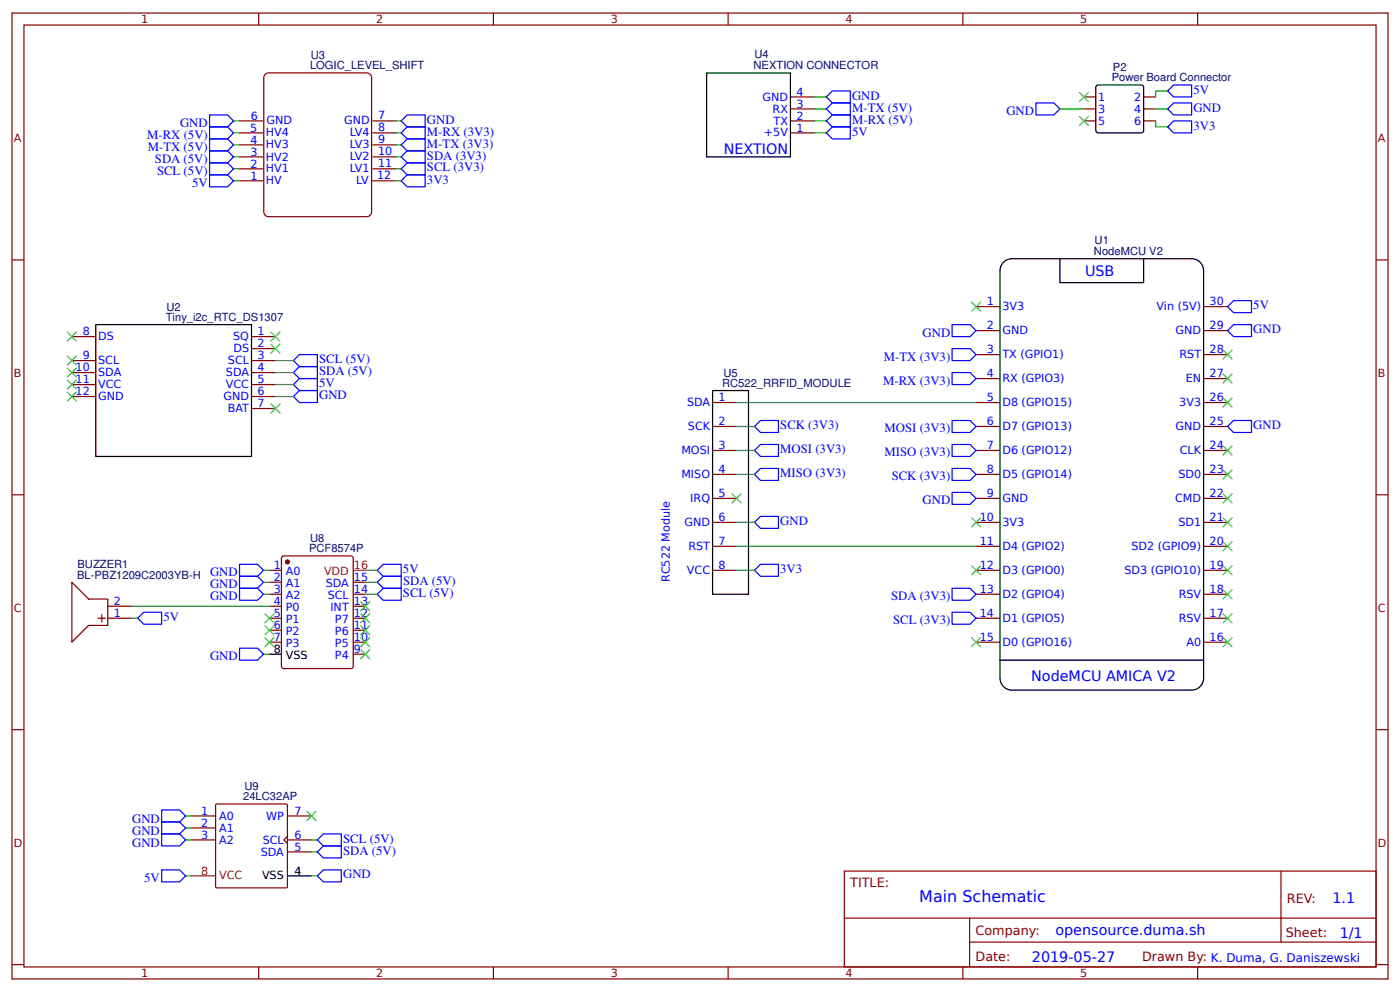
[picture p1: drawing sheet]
<svg xmlns="http://www.w3.org/2000/svg" width="309mm" height="219mm" viewBox="0 0 309 219" stroke-linecap="round" stroke-linejoin="round" font-family="sans-serif">
<g fill="none" stroke="#800" stroke-width=".26">
<path d="M2.6 2.9h304.1v213.2h-304.1zM5.3 5.5h298.7v208h-298.7zM57.1 2.9v2.6M109 2.9v2.6M160.9 2.9v2.6M212.7 2.9v2.6M264.6 2.9v2.6M2.6 57.4h2.7M304 57.4h2.7M15.9 74.3h5.3M15.9 79.6h5.3M55.6 74.3h5.3"/>
<path d="M55.6 77h5.3M55.6 79.6h5.3M215.6 67.7h5.3M215.6 73h5.3M215.6 78.3h5.3M265.9 67.7h5.3M265.9 73h5.3M265.9 78.3h5.3M15.9 84.9h5.3M15.9 82.3h5.3M15.9 87.6h5.3M55.6 84.9h5.3"/>
<path d="M55.6 82.3h5.3M55.6 87.6h5.3M55.6 90.2h5.3M215.6 83.6h5.3M215.6 88.9h5.3M215.6 94.2h5.3M215.6 99.5h5.3M265.9 83.6h5.3M265.9 88.9h5.3M265.9 94.2h5.3M265.9 99.5h5.3M2.6 109.2h2.7"/>
<path d="M215.6 104.7h5.3M215.6 110h5.3M215.6 115.3h5.3M265.9 104.7h5.3M265.9 110h5.3M265.9 115.3h5.3M304 109.2h2.7M215.6 120.6h5.3M215.6 125.9h5.3M215.6 131.2h5.3M215.6 136.5h5.3M265.9 120.6h5.3"/>
<path d="M265.9 125.9h5.3M265.9 131.2h5.3M265.9 136.5h5.3M215.6 141.8h5.3M265.9 141.8h5.3M2.6 161.1h2.7M304 161.1h2.7M186.5 192.3h117.5v21.2h-117.5zM283 192.3v15.7M2.6 213h2.7M57.1 213.5v2.6M109 213.5v2.6"/>
<path d="M160.9 213.5v2.6M186.6 202.7h117.3M212.7 213.5v2.6M214.2 208h89.7M214.2 202.7v10.6M264.6 213.5v2.6M304 213h2.7"/>
</g>
<path d="M221.5 58.1a2.64 2.64 0 0 1 2.1-1h39.7a2.65 2.65 0 0 1 2.6 2.7v89.9a2.65 2.65 0 0 1-2.6 2.7h-39.7a2.65 2.65 0 0 1-2.7-2.7v-89.9l.1-.6zM234.2 57.1v5.3h18.5v-5.3M21.2 71.7h34.4v29.1h-34.4zM220.9 145.8h45" fill="none" stroke="#000" stroke-width=".26"/>
<path d="M58.7 16.3l.6-.2h21.7a1.06 1.06 0 0 1 1.1 1.1v29.6a1.06 1.06 0 0 1-1.1 1h-21.7a1.06 1.06 0 0 1-1-1v-29.6z" fill="#fff" stroke="#800000" stroke-width=".26"/>
<g fill="none" stroke="#800" stroke-width=".26">
<path d="M52.9 39.9h5.3M52.9 37.3h5.3M52.9 29.3h5.3M52.9 32h5.3M52.9 34.6h5.3M52.9 26.7h5.3M82 39.9h5.3M82.3 37.3h5.3M82.3 29.3h5.3M82.3 32h5.3M82.3 34.6h5.3M82.3 26.7h5.3"/>
<path d="M174.6 29.3h5.3M174.6 26.7h5.3M174.6 24.1h5.3M174.6 21.4h5.3M239.4 26.7h2.7M239.4 24.1h2.7M239.4 21.4h2.7M252.7 26.7h2.6M252.7 24.1h2.6M252.7 21.4h2.6M157.4 88.9h5.3M157.4 94.2h5.3"/>
<path d="M157.4 99.5h5.3M157.4 104.7h5.3M157.4 110h5.3M157.4 115.3h5.3M15.9 128.6l3.7 3.7h4.2v5.8h-4.2l-3.7 3.7zM21.7 136.5h1.6M22.5 135.7v1.6M23.8 133.9h5.3M23.8 136.5h5.3M59.5 125.9h2.7M59.5 128.6h2.7M59.5 131.2h2.7"/>
<path d="M59.5 133.9h2.7M59.5 136.5h2.7M59.5 139.1h2.7M62.4 122.8l15.1-.1 .5 .3 .1 24.1-.3 .4-15.1 .1-.5-.3v-24zM78.1 128.6h2.6M78.1 131.2h2.6M78.1 133.9h2.6M78.1 136.5h2.6M78.1 139.1h2.6M157.4 120.6h5.3M157.4 125.9h5.3M59.5 141.8h2.7"/>
<path d="M78.1 141.8h2.6M78.1 144.4h2.6M47.7 177.6l.2-.1h15.3l.3 .1v18.2l-.1 .2h-15.5l-.2-.1zM42.3 180.2h5.3M42.3 185.4h5.3M42.3 182.8h5.3M63.5 184.7l-.8 .7 .8 .8M63.5 180.2h5.3M63.5 188.1h5.3M63.5 185.4h5.3"/>
</g>
<path d="M156.1 16.1h18.5v18.5h-18.5zM242.2 19l.4-.2h9.8l.3 .5-.1 9.8-.5 .2h-9.7l-.3-.5zM157.4 86.2h8v45h-8zM59.5 144.4h2.7M63.5 193.4h5.3" fill="none" stroke="#000" stroke-width=".26"/>
<g fill="none" stroke="#00f" stroke-width=".26">
<path d="M259.3 18.8h4v2.6h-4l-1.3-1.3zM46.3 38.6h4l1.3 1.3-1.3 1.3h-4zM46.3 25.4h4l1.3 1.3-1.3 1.3h-4zM46.3 28h4l1.3 1.3-1.3 1.4h-4zM46.3 30.7h4l1.3 1.3-1.3 1.3h-4zM46.3 33.3h4l1.3 1.3-1.3 1.4h-4zM46.3 36h4l1.3 1.3-1.3 1.3h-4zM88.6 39.9l1.4-1.3h3.9v2.6h-3.9zM88.6 26.7l1.4-1.3h3.9v2.6h-3.9zM88.6 32l1.4-1.3h3.9v2.6h-3.9zM88.6 29.3l1.4-1.3h3.9v2.7h-3.9zM88.6 37.3l1.4-1.3h3.9v2.6h-3.9z"/>
<path d="M88.6 34.6l1.4-1.3h3.9v2.7h-3.9zM182.6 29.3l1.3-1.3h4v2.7h-4zM182.6 21.4l1.3-1.3h4v2.6h-4zM182.6 26.7l1.3-1.3h4v2.6h-4zM182.6 24.1l1.3-1.4h4v2.7h-4zM228.9 22.7h3.9l1.4 1.4-1.4 1.3h-3.9zM259.3 22.7h4v2.7h-4l-1.3-1.3zM259.3 26.7h4v2.6h-4l-1.3-1.3zM64.8 79.6l1.3-1.3h4v2.6h-4zM210.3 71.7h4l1.3 1.3-1.3 1.3h-4zM210.3 77h4l1.3 1.3-1.3 1.3h-4zM271.2 67.7l1.3-1.3h4v2.6h-4z"/>
<path d="M271.2 73l1.3-1.3h4v2.6h-4zM64.8 84.9l1.3-1.3h4v2.6h-4zM64.8 87.6l1.3-1.4h4v2.7h-4zM64.8 82.3l1.3-1.4h4v2.7h-4zM166.7 99.5l1.3-1.4h4v2.7h-4zM166.7 94.2l1.3-1.4h4v2.7h-4zM210.3 92.8h4l1.3 1.4-1.3 1.3h-4zM210.3 98.1h4l1.3 1.4-1.3 1.3h-4zM210.3 82.3h4l1.3 1.3-1.3 1.3h-4zM271.2 94.2l1.3-1.4h4v2.7h-4zM166.7 115.3l1.3-1.3h4v2.7h-4zM166.7 104.7l1.3-1.3h4v2.7h-4z"/>
<path d="M210.3 108.7h4l1.3 1.3-1.3 1.4h-4zM210.3 103.4h4l1.3 1.3-1.3 1.4h-4zM30.4 136.5l1.3-1.3h4v2.6h-4zM52.9 124.6h4l1.3 1.3-1.3 1.3h-4zM52.9 127.2h4l1.3 1.4-1.3 1.3h-4zM52.9 129.9h4l1.3 1.3-1.3 1.3h-4zM83.3 125.9l1.4-1.3h3.9v2.6h-3.9zM83.3 128.6l1.4-1.4h3.9v2.7h-3.9zM83.3 131.2l1.4-1.3h3.9v2.6h-3.9zM166.7 125.9l1.3-1.3h4v2.6h-4zM210.3 135.2h4l1.3 1.3-1.3 1.3h-4zM210.3 129.9h4l1.3 1.3-1.3 1.3h-4z"/>
<path d="M52.9 143.1h4l1.3 1.3-1.3 1.4h-4zM35.7 178.8h4l1.3 1.4-1.3 1.3h-4zM35.7 192.1h4l1.3 1.3-1.3 1.3h-4zM35.7 181.5h4l1.3 1.3-1.3 1.3h-4zM35.7 184.1h4l1.3 1.3-1.3 1.4h-4zM70.1 193.4l1.3-1.3h4v2.6h-4zM70.1 188.1l1.3-1.3h4v2.6h-4zM70.1 185.4l1.3-1.3h4v2.7h-4z"/>
</g>
<g fill="none" stroke="#080" stroke-width=".26">
<path d="M51.6 39.9h1.3M51.6 26.7h1.3M51.6 29.3h1.3M51.6 32h1.3M51.6 37.3h1.3M51.6 34.6h1.3M87.3 39.9h1.3M87.6 26.7h1M87.6 29.3h1M87.6 32h1M87.6 37.3h1M87.6 34.6h1"/>
<path d="M179.9 24.1h2.7M179.9 21.4h2.7M179.9 26.7h2.7M179.9 29.3h2.7M234.2 24.1h5.2M255.3 26.7v1.3h2.7M255.3 24.1h2.7M258 20.1h-2.7v1.3M60.9 79.6h3.9M60.9 84.9h3.9M60.9 87.6h3.9M60.9 82.3h3.9"/>
<path d="M162.7 88.9h52.9M162.7 99.5h4M162.7 94.2h4M162.7 115.3h4M162.7 104.7h4M29.1 133.9h30.4M29.1 136.5h1.3M58.2 125.9h1.3M58.2 128.6h1.3M58.2 131.2h1.3M80.7 125.9h2.6M80.7 128.6h2.6"/>
<path d="M80.7 131.2h2.6M162.7 120.6h52.9M162.7 125.9h4M58.2 144.4h1.3M41 193.4h1.3M41 185.4h1.3M41 180.2h1.3M41 182.8h1.3M68.8 193.4h1.3M68.8 185.4h1.3M68.8 188.1h1.3"/>
</g>
<g fill="#000" stroke="#3c3" stroke-width=".26">
<path d="M238.4 20.3l2.1 2.2zM240.5 20.3l-2.1 2.2z"/>
<path d="M238.4 25.6l2.1 2.2zM240.5 25.6l-2.1 2.2z"/>
<path d="M14.8 78.6l2.1 2.1zM16.9 78.6l-2.1 2.1z"/>
<path d="M14.8 73.3l2.1 2.1zM14.8 75.4l2.1-2.1z"/>
<path d="M59.8 75.9l2.1 2.1zM61.9 75.9l-2.1 2.1z"/>
<path d="M59.8 73.3l2.1 2.1zM61.9 73.3l-2.1 2.1z"/>
<path d="M214.6 66.6l2.1 2.2zM214.6 68.8l2.1-2.2z"/>
<path d="M270.1 77.2l2.2 2.1zM270.1 79.3l2.2-2.1z"/>
<path d="M14.8 81.2l2.1 2.1zM14.8 83.3l2.1-2.1z"/>
<path d="M14.8 86.5l2.1 2.1zM16.9 86.5l-2.1 2.1z"/>
<path d="M14.8 83.8l2.1 2.2zM16.9 83.8l-2.1 2.2z"/>
<path d="M59.8 89.1l2.1 2.2zM61.9 89.1l-2.1 2.2z"/>
<path d="M270.1 87.8l2.2 2.1zM272.3 87.8l-2.2 2.1z"/>
<path d="M270.1 82.5l2.2 2.1zM272.3 82.5l-2.2 2.1z"/>
<path d="M270.1 98.4l2.2 2.1zM272.3 98.4l-2.2 2.1z"/>
<path d="M161.7 109l2.1 2.1zM163.8 109l-2.1 2.1z"/>
<path d="M214.6 114.3l2.1 2.1zM216.7 114.3l-2.1 2.1z"/>
<path d="M270.1 103.7l2.2 2.1zM270.1 105.8l2.2-2.1z"/>
<path d="M270.1 109l2.2 2.1zM270.1 111.1l2.2-2.1z"/>
<path d="M270.1 114.3l2.2 2.1zM272.3 114.3l-2.2 2.1z"/>
<path d="M270.1 119.6l2.2 2.1zM270.1 121.7l2.2-2.1z"/>
<path d="M58.5 135.4l2.1 2.2zM60.6 135.4l-2.1 2.2z"/>
<path d="M58.5 138.1l2.1 2.1zM60.6 138.1l-2.1 2.1z"/>
<path d="M79.6 132.8l2.2 2.1zM79.6 134.9l2.2-2.1z"/>
<path d="M79.6 135.4l2.2 2.2zM81.8 135.4l-2.2 2.2z"/>
<path d="M79.6 138.1l2.2 2.1zM81.8 138.1l-2.2 2.1z"/>
<path d="M214.6 124.9l2.1 2.1zM216.7 124.9l-2.1 2.1z"/>
<path d="M270.1 124.9l2.2 2.1zM270.1 127l2.2-2.1z"/>
<path d="M270.1 130.1l2.2 2.2zM272.3 130.1l-2.2 2.2z"/>
<path d="M270.1 135.4l2.2 2.2zM272.3 135.4l-2.2 2.2z"/>
<path d="M58.5 140.7l2.1 2.1zM58.5 142.8l2.1-2.1z"/>
<path d="M79.6 140.7l2.2 2.1zM79.6 142.8l2.2-2.1z"/>
<path d="M79.6 143.4l2.2 2.1zM81.8 143.4l-2.2 2.1z"/>
<path d="M214.6 140.7l2.1 2.1zM216.7 140.7l-2.1 2.1z"/>
<path d="M270.1 140.7l2.2 2.1zM270.1 142.8l2.2-2.1z"/>
<path d="M67.7 179.1l2.1 2.1zM69.8 179.1l-2.1 2.1z"/>
</g>
<circle cx="63.5" cy="124.1" r=".4" fill="#800" stroke="#800" stroke-width=".26"/>
<path d="M78.1 125.9h2.6M42.3 193.4h5.3" fill="none" stroke="#f00" stroke-width=".26"/>
<text font-size="3.5" fill="#00f" x="203.1" y="199.1">Main Schematic</text>
<g font-size="3.2" fill="#00f">
<text x="159.9" y="34">NEXTION</text>
<text x="239.7" y="60.8">USB</text>
<text x="227.8" y="150.3">NodeMCU AMICA V2</text>
<text x="294.4" y="199.3">1.1</text>
<text x="233.2" y="206.4">opensource.duma.sh</text>
<text x="296" y="207">1/1</text>
<text x="228" y="212.3">2019-05-27</text>
</g>
<g font-size="2.8" fill="#00f">
<text x="188.3" y="22">GND</text>
<text x="263.7" y="20.7">5V</text>
<text x="39.8" y="28.1">GND</text>
<text x="94.3" y="27.3">GND</text>
<text x="188.2" y="30">5V</text>
<text x="188.3" y="27.4">M-RX (5V)</text>
<text x="188.3" y="24.7">M-TX (5V)</text>
<text x="222.3" y="25.4">GND</text>
<text x="263.7" y="24.7">GND</text>
<text x="263.7" y="28.6">3V3</text>
<text x="32.5" y="30.6">M-RX (5V)</text>
<text x="32.7" y="33.2">M-TX (5V)</text>
<text x="34.2" y="36">SDA (5V)</text>
<text x="94.3" y="32.6">M-TX (3V3)</text>
<text x="94.3" y="30">M-RX (3V3)</text>
<text x="94.3" y="35.2">SDA (3V3)</text>
<text x="34.7" y="38.6">SCL (5V)</text>
<text x="42.5" y="41.3">5V</text>
<text x="94.3" y="40.5">3V3</text>
<text x="94.3" y="37.9">SCL (3V3)</text>
<text x="276.9" y="68.3">5V</text>
<text x="203.8" y="74.3">GND</text>
<text x="276.9" y="73.6">GND</text>
<text x="70.5" y="80.2">SCL (5V)</text>
<text x="70.5" y="82.9">SDA (5V)</text>
<text x="195.3" y="79.6">M-TX (3V3)</text>
<text x="70.5" y="85.5">5V</text>
<text x="70.5" y="88.2">GND</text>
<text x="195.1" y="84.9">M-RX (3V3)</text>
<text x="172.4" y="94.8">SCK (3V3)</text>
<text x="195.4" y="95.5">MOSI (3V3)</text>
<text x="276.9" y="94.8">GND</text>
<text x="172.4" y="100.1">MOSI (3V3)</text>
<text x="195.4" y="100.8">MISO (3V3)</text>
<text x="172.4" y="105.4">MISO (3V3)</text>
<text x="197" y="106.1">SCK (3V3)</text>
<text x="203.8" y="111.4">GND</text>
<text x="172.4" y="115.9">GND</text>
<text x="46.4" y="127.2">GND</text>
<text x="46.4" y="129.9">GND</text>
<text x="89" y="126.5">5V</text>
<text x="89" y="131.8">SCL (5V)</text>
<text x="89" y="129.2">SDA (5V)</text>
<text x="172.4" y="126.5">3V3</text>
<text x="36.1" y="137.1">5V</text>
<text x="46.4" y="132.5">GND</text>
<text x="196.9" y="132.5">SDA (3V3)</text>
<text x="197.3" y="137.8">SCL (3V3)</text>
<text x="46.4" y="145.8">GND</text>
<text x="29.2" y="181.6">GND</text>
<text x="29.2" y="184.3">GND</text>
<text x="29.2" y="186.9">GND</text>
<text x="75.8" y="186.1">SCL (5V)</text>
<text x="75.8" y="188.7">SDA (5V)</text>
<text x="31.9" y="194.8">5V</text>
<text x="75.8" y="193.9">GND</text>
</g>
<g font-size="2.8" fill="#800">
<text x="187.9" y="195.8">TITLE:</text>
<text x="284.3" y="199.3">REV:</text>
<text x="215.5" y="206.4">Company:</text>
<text x="284.1" y="206.9">Sheet:</text>
<text x="215.5" y="212.2">Date:</text>
<text x="252.3" y="212.2">Drawn By: K. Duma, G. Daniszewski</text>
</g>
<g font-size="2.5" fill="#800">
<text x="31.2" y="5.1">1</text>
<text x="83.1" y="5.1">2</text>
<text x="134.9" y="5.1">3</text>
<text x="186.8" y="5.1">4</text>
<text x="238.7" y="5.1">5</text>
<text x="3" y="31.5">A</text>
<text x="304.4" y="31.5">A</text>
<text x="3" y="83.3">B</text>
<text x="304.4" y="83.3">B</text>
<text x="3" y="135.2">C</text>
<text x="304.4" y="135.2">C</text>
<text x="3" y="187">D</text>
<text x="304.4" y="187">D</text>
<text x="31.2" y="215.7">1</text>
<text x="83.1" y="215.7">2</text>
<text x="134.9" y="215.7">3</text>
<text x="186.8" y="215.7">4</text>
<text x="238.7" y="215.7">5</text>
</g>
<g font-size="2.5" fill="#000080">
<text x="68.5" y="15.3">LOGIC_LEVEL_SHIFT</text>
<text x="68.7" y="12.9">U3</text>
<text x="166.5" y="15.3">NEXTION CONNECTOR</text>
<text x="166.7" y="12.8">U4</text>
<text x="245.6" y="18">Power Board Connector</text>
<text x="245.9" y="15.6">P2</text>
<text x="241.8" y="53.9">U1</text>
<text x="241.7" y="56.3">NodeMCU V2</text>
<text x="36.6" y="70.9">Tiny_i2c_RTC_DS1307</text>
<text x="36.8" y="68.7">U2</text>
<text x="159.8" y="83.3">U5</text>
<text x="159.5" y="85.4">RC522_RRFID_MODULE</text>
<text x="68.5" y="119.6">U8</text>
<text x="17.1" y="125.4">BUZZER1</text>
<text x="68.3" y="121.9">PCF8574P</text>
<text x="17" y="127.8">BL-PBZ1209C2003YB-H</text>
<text x="53.7" y="176.7">24LC32AP</text>
<text x="54" y="174.3">U9</text>
</g>
<g font-size="2.5" fill="#00f">
<text x="168.4" y="22.2">GND</text>
<text x="175.9" y="23.8">3</text>
<text x="175.9" y="21.1">4</text>
<text x="242.6" y="22.2">1</text>
<text x="250.6" y="22.2">2</text>
<text x="55.3" y="29">5</text>
<text x="55.4" y="26.4">6</text>
<text x="58.9" y="27.5">GND</text>
<text x="76" y="27.4">GND</text>
<text x="83.5" y="26.3">7</text>
<text x="83.5" y="29">8</text>
<text x="170.7" y="24.8">RX</text>
<text x="170.9" y="27.5">TX</text>
<text x="175.9" y="29.1">1</text>
<text x="175.9" y="26.4">2</text>
<text x="242.6" y="24.8">3</text>
<text x="242.6" y="27.5">5</text>
<text x="250.6" y="24.8">4</text>
<text x="250.6" y="27.5">6</text>
<text x="55.3" y="31.7">4</text>
<text x="55.3" y="34.4">3</text>
<text x="58.7" y="30.1">HV4</text>
<text x="58.7" y="32.8">HV3</text>
<text x="58.7" y="35.5">HV2</text>
<text x="77.3" y="30">LV4</text>
<text x="77.3" y="32.7">LV3</text>
<text x="77.3" y="35.3">LV2</text>
<text x="83.5" y="31.6">9</text>
<text x="83.5" y="34.3">10</text>
<text x="168.8" y="30.1">+5V</text>
<text x="55.3" y="39.7">1</text>
<text x="55.3" y="37">2</text>
<text x="58.7" y="40.7">HV</text>
<text x="58.7" y="38.1">HV1</text>
<text x="77.3" y="38">LV1</text>
<text x="78.7" y="40.7">LV</text>
<text x="83.3" y="39.6">12</text>
<text x="83.5" y="36.9">11</text>
<text x="218" y="67.4">1</text>
<text x="221.5" y="68.5">3V3</text>
<text x="255.5" y="68.5">Vin (5V)</text>
<text x="267.2" y="67.4">30</text>
<text x="18.3" y="74.1">8</text>
<text x="21.7" y="75.1">DS</text>
<text x="51.5" y="75.1">SQ</text>
<text x="51.6" y="77.8">DS</text>
<text x="56.9" y="74.1">1</text>
<text x="56.9" y="76.7">2</text>
<text x="218" y="72.7">2</text>
<text x="221.5" y="73.8">GND</text>
<text x="259.7" y="73.8">GND</text>
<text x="267.2" y="72.7">29</text>
<text x="16.7" y="82">10</text>
<text x="18.3" y="79.3">9</text>
<text x="21.7" y="80.4">SCL</text>
<text x="21.7" y="83.1">SDA</text>
<text x="49.9" y="83.1">SDA</text>
<text x="50.4" y="80.4">SCL</text>
<text x="56.9" y="79.3">3</text>
<text x="56.9" y="82">4</text>
<text x="218" y="78">3</text>
<text x="218" y="83.3">4</text>
<text x="221.5" y="79.1">TX (GPIO1)</text>
<text x="260.6" y="79.1">RST</text>
<text x="267.2" y="83.3">27</text>
<text x="267.2" y="78">28</text>
<text x="16.7" y="84.6">11</text>
<text x="16.7" y="87.3">12</text>
<text x="21.7" y="85.7">VCC</text>
<text x="21.7" y="88.3">GND</text>
<text x="49.4" y="88.3">GND</text>
<text x="49.9" y="85.7">VCC</text>
<text x="56.9" y="84.6">5</text>
<text x="56.9" y="87.3">6</text>
<text x="56.9" y="89.9">7</text>
<text x="151.8" y="89.7">SDA</text>
<text x="158.7" y="88.6">1</text>
<text x="218" y="88.6">5</text>
<text x="221.5" y="84.4">RX (GPIO3)</text>
<text x="221.5" y="89.7">D8 (GPIO15)</text>
<text x="260.5" y="89.7">3V3</text>
<text x="262" y="84.4">EN</text>
<text x="267.2" y="88.6">26</text>
<text x="50.3" y="91">BAT</text>
<text x="152" y="95">SCK</text>
<text x="158.7" y="93.9">2</text>
<text x="218" y="93.9">6</text>
<text x="221.5" y="95">D7 (GPIO13)</text>
<text x="259.7" y="95">GND</text>
<text x="267.2" y="93.9">25</text>
<text x="150.5" y="100.3">MOSI</text>
<text x="158.7" y="99.2">3</text>
<text x="218" y="99.2">7</text>
<text x="221.5" y="100.3">D6 (GPIO12)</text>
<text x="260.7" y="100.3">CLK</text>
<text x="267.2" y="99.2">24</text>
<text x="150.5" y="105.5">MISO</text>
<text x="158.7" y="104.5">4</text>
<text x="218" y="104.5">8</text>
<text x="221.5" y="105.5">D5 (GPIO14)</text>
<text x="260.3" y="105.5">SD0</text>
<text x="267.2" y="104.5">23</text>
<text x="152.5" y="110.8">IRQ</text>
<text x="158.7" y="109.8">5</text>
<text x="218" y="109.8">9</text>
<text x="221.5" y="110.8">GND</text>
<text x="259.6" y="110.8">CMD</text>
<text x="267.2" y="109.8">22</text>
<text x="151.2" y="116.1">GND</text>
<text x="158.7" y="115.1">6</text>
<text x="216.5" y="115.1">10</text>
<text x="221.5" y="116.1">3V3</text>
<text x="260.3" y="116.1">SD1</text>
<text x="267.2" y="115.1">21</text>
<text x="60.5" y="125.7">1</text>
<text x="152.1" y="121.4">RST</text>
<text x="158.7" y="120.4">7</text>
<text x="158.7" y="125.7">8</text>
<text x="216.5" y="120.4">11</text>
<text x="216.5" y="125.7">12</text>
<text x="221.5" y="121.4">D4 (GPIO2)</text>
<text x="250" y="121.4">SD2 (GPIO9)</text>
<text x="267.2" y="125.7">19</text>
<text x="267.2" y="120.4">20</text>
<text x="60.5" y="128.3">2</text>
<text x="60.5" y="130.9">3</text>
<text x="63.2" y="127">A0</text>
<text x="63.2" y="129.6">A1</text>
<text x="72" y="129.6">SDA</text>
<text x="78.2" y="130.9">14</text>
<text x="78.2" y="128.3">15</text>
<text x="148" y="128.4" transform="rotate(-90 148 128.4)">RC522 Module</text>
<text x="151.8" y="126.7">VCC</text>
<text x="216.5" y="130.9">13</text>
<text x="221.5" y="126.7">D3 (GPIO0)</text>
<text x="248.4" y="126.7">SD3 (GPIO10)</text>
<text x="267.2" y="130.9">18</text>
<text x="25.1" y="136.2">1</text>
<text x="25.1" y="133.6">2</text>
<text x="60.5" y="133.6">4</text>
<text x="60.5" y="136.2">5</text>
<text x="63.2" y="132.3">A2</text>
<text x="63.2" y="134.9">P0</text>
<text x="63.2" y="137.6">P1</text>
<text x="72.4" y="132.3">SCL</text>
<text x="73" y="134.9">INT</text>
<text x="74" y="137.6">P7</text>
<text x="78.2" y="136.2">12</text>
<text x="78.2" y="133.6">13</text>
<text x="216.5" y="136.2">14</text>
<text x="221.5" y="132">D2 (GPIO4)</text>
<text x="221.5" y="137.3">D1 (GPIO5)</text>
<text x="260.4" y="137.3">RSV</text>
<text x="260.4" y="132">RSV</text>
<text x="267.2" y="136.2">17</text>
<text x="60.5" y="138.9">6</text>
<text x="60.5" y="141.5">7</text>
<text x="63.2" y="140.2">P2</text>
<text x="63.2" y="142.8">P3</text>
<text x="74" y="142.8">P5</text>
<text x="74" y="140.2">P6</text>
<text x="78.2" y="141.5">10</text>
<text x="78.2" y="138.9">11</text>
<text x="216.5" y="141.5">15</text>
<text x="221.5" y="142.6">D0 (GPIO16)</text>
<text x="262.1" y="142.6">A0</text>
<text x="267.2" y="141.5">16</text>
<text x="74" y="145.5">P4</text>
<text x="78.2" y="144.2">9</text>
<text x="44.5" y="179.9">1</text>
<text x="65.1" y="179.9">7</text>
<text x="44.5" y="185.2">3</text>
<text x="44.5" y="182.5">2</text>
<text x="48.4" y="180.9">A0</text>
<text x="48.4" y="183.6">A1</text>
<text x="58.8" y="180.9">WP</text>
<text x="65.1" y="185.2">6</text>
<text x="48.4" y="186.2">A2</text>
<text x="57.6" y="188.9">SDA</text>
<text x="58" y="186.2">SCL</text>
<text x="65.1" y="187.8">5</text>
</g>
<g font-size="2.5" fill="#f00">
<text x="78.2" y="125.7">16</text>
<text x="71.6" y="127">VDD</text>
<text x="44.5" y="193.1">8</text>
<text x="48.4" y="194.2">VCC</text>
</g>
<g font-size="2.5">
<text x="60.5" y="144.2">8</text>
<text x="63.2" y="145.5">VSS</text>
<text x="57.9" y="194.2">VSS</text>
<text x="65.1" y="193.1">4</text>
</g>
</svg>
